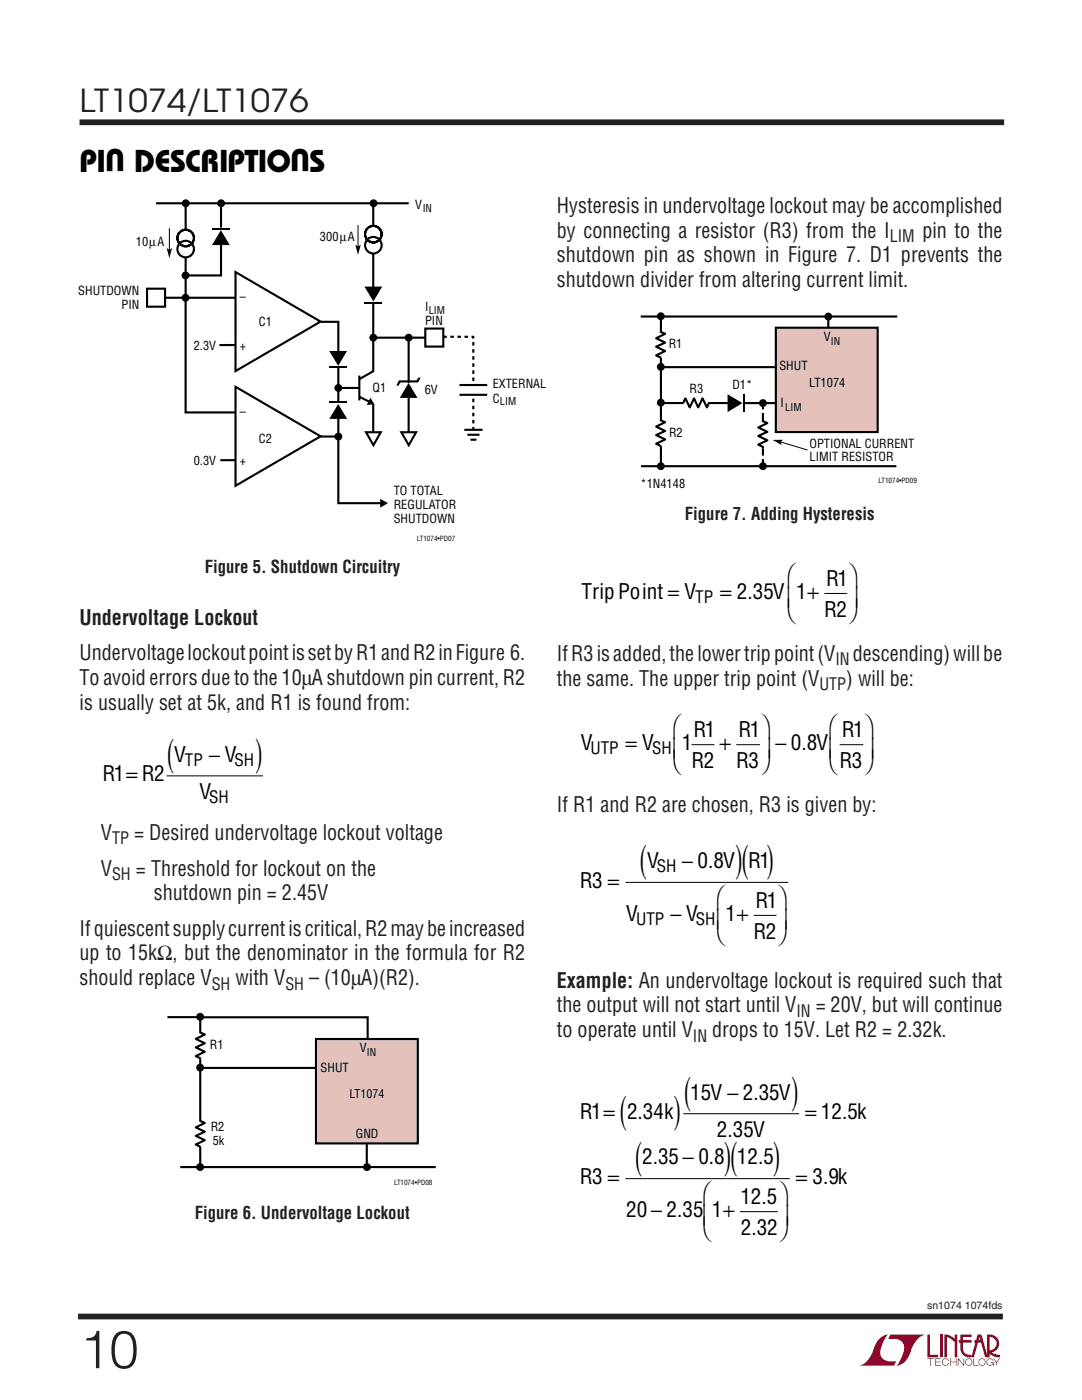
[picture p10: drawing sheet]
<svg xmlns="http://www.w3.org/2000/svg" width="216mm" height="279mm" viewBox="0 0 216 279" stroke-linecap="round" stroke-linejoin="round" font-family="sans-serif">
<path d="M15.9 24.4h184.5M15.6 262.7h184.5" fill="none" stroke="#221f1f" stroke-width="1.1" stroke-linecap="butt"/>
<g fill="#900027">
<path d="M185.1 266.3h.5v4.1h1.6v.5h-2.1z"/>
<path d="M175.7 266.9l1-.5 .5-.1-.1 .1a6.3 6.3 0 0 0-1.4 4.1 2.58 2.58 0 0 0 3.1 1.2l-.4 .9-7-.1a4.9 4.9 0 0 0 3.1-3.8l.4-.7z"/>
<path d="M177.7 266.3h7a4.9 4.9 0 0 0-3.1 3.8 3.3 3.3 0 0 1-2.7 2.5v-.1a6.3 6.3 0 0 0 1.5-4.1 2.58 2.58 0 0 0-3.2-1.2z"/>
<path d="M187.5 266.3h.5v4.6h-.5z"/>
<path d="M188.4 266.3l1.1 .2 1 .7v-.9h.5v4.6h-.5v-3.1l-1.6-.9v4h-.5z"/>
<path d="M185 271.1h1.3v.1h-.6v1.4h-.1v-1.4h-.6z"/>
<path d="M186.6 271.1h1.1v.1h-1v.5h1v.2h-1v.5h1.1v.2h-1.2z"/>
<path d="M189.6 271.1h.1v.6h1v-.6h.2v1.5h-.2v-.7h-1v.7h-.1z"/>
<path d="M191.1 271.1h.2l1 1.3v-1.3h.1v1.5l-1.2-1.3v1.3h-.1z"/>
<path d="M194.2 271.1h.2v1.3h.9v.2h-1.1z"/>
<path d="M198.2 271.1h.1l.5 .7 .6-.7h.1l-.6 .9v.6h-.1v-.7z"/>
<path d="M191.6 266.3h2.3v.5h-1.8v.7h1.8v.5h-1.8v1.1a1.32 1.32 0 0 0 1.7 1.3v.5l1.3-4.6h.7l1.2 4.1v-4.1a1.85 1.85 0 0 1 2.3 1.4 1.85 1.85 0 0 1-1.4 2.2l.7 .4 .9 .1v.5l-1.1-.2-1.1-.6v-.6a1.35 1.35 0 0 0 1.5-1.2 1.35 1.35 0 0 0-1.3-1.5v4.1h-.9l-.8-2.9h-1.4v-.5h1.2l-.1-.7-1.2 4.1a2.06 2.06 0 0 1-2.6-1.3l-.1-1.6h-.3v-.5h.3z"/>
<path d="M192.8 271.3a.72 .72 0 0 1 1.1 .1 .72 .72 0 0 1-.4 1.1 .72 .72 0 0 1-.9-.7h.1a.59 .59 0 0 0 .9 .5 .59 .59 0 0 0 .1-.9 .59 .59 0 0 0-.9 .2l-.1 .2h-.1z"/>
<path d="M195.4 271.3a.72 .72 0 0 1 1.2 .1 .72 .72 0 0 1-.4 1.1 .72 .72 0 0 1-1-.7h.2a.59 .59 0 0 0 .8 .5 .59 .59 0 0 0 .2-.9 .59 .59 0 0 0-1 .2v.2h-.2z"/>
<path d="M197 271.3a.72 .72 0 0 1 1.2 .3h-.1a.59 .59 0 0 0-.9-.2 .59 .59 0 0 0 .1 .9 .59 .59 0 0 0 .8-.3h-.5v-.2h.7v.8h-.2v-.3a.73 .73 0 0 1-1 .1 .73 .73 0 0 1-.1-1.1z"/>
<path d="M188.1 271.3a.71 .71 0 0 1 1.3 .3h-.2a.59 .59 0 0 0-.9-.3 .59 .59 0 0 0 0 1 .59 .59 0 0 0 .9-.3h.1a.73 .73 0 0 1-1 .4 .73 .73 0 0 1-.2-1.1z"/>
</g>
<path d="M33.8 45.5v4.3M71.4 44.9v4.3M33.2 154.8h19.3" fill="none" stroke="#000" stroke-width=".2"/>
<g fill="none" stroke="#000" stroke-width=".42">
<path d="M31.1 40.6h43.4v4.5M32.9 59.4h4.1M37 59.4v22.9h10M37 40.6v5.2M37 51.4v8h10M47 54.3l17 9.9-17 9.9zM74.5 50.6v7.5M43.8 68.9h3.2M47 77.2l17 9.9-17 9.9zM64 64.2h3.5v7.2M67.5 73.4v4M71.7 79.2l2.2 1.1"/>
<path d="M71.7 75v4.9M74.5 60.6v13.5l-2.9 1.6M44 91.8h3M74.5 80.6v5.5"/>
<circle cx="37" cy="47.5" r="1.65"/>
<circle cx="37" cy="49.7" r="1.65"/>
<circle cx="74.5" cy="46.7" r="1.65"/>
<circle cx="74.5" cy="48.9" r="1.65"/>
</g>
<g fill="#000">
<path d="M33.3 49.5l.5 .3 .5-.3-.5 2zM70.9 48.8l.5 .4 .6-.4-.6 2zM72.7 57.2h3.6l-1.8 3z"/>
<circle cx="44.1" cy="40.6" r=".79"/>
<circle cx="67.5" cy="87.1" r=".79"/>
</g>
<path d="M73.9 79.7l.5 .8-.9 .1z" fill="#000" stroke="#000" stroke-width=".35"/>
<path d="M72.7 60.5h3.6" fill="none" stroke="#000" stroke-width=".4"/>
<path d="M29.3 57.6h3.6v3.6h-3.6z" fill="#fff" stroke="#000" stroke-width=".42"/>
<path d="M65.7 70h3.5l-1.7 3zM81.5 76.4l1.8 3h-3.5zM67.5 80.6l1.8 3h-3.6z" fill="#000"/>
<path d="M65.7 73.3h3.6M65.7 80.3h3.6" fill="none" stroke="#000" stroke-width=".4"/>
<path d="M83.9 75l-.6 1.1h-3.6l-.5 1.1" fill="none" stroke="#000" stroke-width=".42"/>
<path d="M78.7 77.3h1.1M83.3 75h1.1" fill="none" stroke="#fff" stroke-width=".71" stroke-linecap="butt"/>
<path d="M84.9 65.6h3.6v3.6h-3.6z" fill="#fff" stroke="#000" stroke-width=".42"/>
<path d="M44.1 48.9v6.1h-7.1M44.1 40.6v4.8M74.5 40.6h7.1M71.7 77.4h-4.2v3M74.5 67.4h7v9M81.5 79.4v6.8M81.5 67.4h3.4M67.5 82.8v4.3h-3.5M67.5 87.1v13.3h9.4" fill="none" stroke="#000" stroke-width=".42"/>
<g fill="#000">
<path d="M44.1 45.9l1.8 3h-3.6z"/>
<circle cx="37" cy="59.4" r=".79"/>
<circle cx="37" cy="55" r=".79"/>
<circle cx="67.5" cy="77.4" r=".79"/>
<circle cx="74.5" cy="67.4" r=".79"/>
<circle cx="81.5" cy="67.4" r=".79"/>
</g>
<path d="M42.3 45.6h3.6" fill="none" stroke="#000" stroke-width=".4"/>
<g fill="#fff" stroke="#000" stroke-width=".42">
<path d="M80.1 86.3h2.9l-1.4 2.5z"/>
<path d="M73 86.3h3l-1.5 2.5z"/>
</g>
<g fill="#000">
<path d="M75.9 99.5l1.5 .9-1.5 .9z"/>
<circle cx="37.1" cy="40.6" r=".79"/>
<circle cx="74.5" cy="40.6" r=".79"/>
<circle cx="39.9" cy="202.9" r=".79"/>
<circle cx="39.9" cy="213.1" r=".79"/>
<circle cx="39.9" cy="232.9" r=".79"/>
<circle cx="73.2" cy="232.9" r=".79"/>
</g>
<path d="M88.5 67.2h5.9v18.6" fill="none" stroke="#000" stroke-width=".42" stroke-dasharray=".7 .7" stroke-linecap="butt"/>
<path d="M94.5 76.9v1.9" fill="none" stroke="#fff" stroke-width=".71" stroke-linecap="butt"/>
<path d="M91.7 76.8h5.5M91.7 78.8h5.5M92.6 85.8h3.7M93.3 86.8h2.4M93.9 87.8h1.2M33.4 203h6.5M40 206.1v-3.1h33.4v4.2M40 211.3v12.4M40 213.1h23M36 232.9h50.9M40 228.9v4.1M73.2 228.2v4.7" fill="none" stroke="#000" stroke-width=".42"/>
<path d="M94.5 85.8v2.2" fill="none" stroke="#fff" stroke-width=".97" stroke-linecap="butt"/>
<path d="M63.1 207.4h20.3v20.8h-20.3z" fill="#e5c1bc"/>
<path d="M127.9 63.2h51.1M132 73.3h22.8M165.3 63.2v2.2M148.5 80.5h6.3M39.8 206l1.1 .5-1.8 .8 1.8 .9-1.8 .8 1.8 .9-1.8 .9 .9 .4M63.1 207.4h20.3v20.8h-20.3zM39.8 223.7l1.1 .4-1.8 .9 1.8 .9-1.8 .8 1.8 .9-1.8 .8 .9 .5" fill="none" stroke="#000" stroke-width=".42"/>
<path d="M40 206.2v4.9M40 223.9v4.8" fill="none" stroke="#fff" stroke-width=".71" stroke-linecap="butt"/>
<path d="M154.8 65.4h20.3v20.8h-20.3z" fill="#e5c1bc"/>
<path d="M131.7 66.2l1 .4-1.8 .9 1.8 .9-1.8 .8 1.8 .9-1.8 .8 1 .5M131.9 63.2v3.1M131.9 71.4v12.5M154.8 65.4h20.3v20.8h-20.3zM127.9 93h51M131.7 83.8l1 .5-1.8 .8 1.8 .9-1.8 .8 1.8 .9-1.8 .9 1 .4v4.1M131.9 80.4h4.4M141.5 80.3l-.4 1-.9-1.8-.9 1.8-.8-1.8-.9 1.8-.8-1.8-.5 1M141.5 80.4h3.9M152.1 84l1 .4-1.8 .9 1.8 .9-1.8 .8 1.8 .9-1.8 .8 1 .5M152.2 83.8v.6M152.2 88.8v.8" fill="none" stroke="#000" stroke-width=".42"/>
<g fill="#000">
<path d="M145.2 78.7l3 1.8-3 1.7zM154.2 87.8h2l-.4 .4 .2 .6z"/>
<circle cx="131.9" cy="63.1" r=".79"/>
<circle cx="131.9" cy="73.2" r=".79"/>
<circle cx="165.3" cy="63.2" r=".79"/>
<circle cx="131.9" cy="80.4" r=".79"/>
<circle cx="131.9" cy="93" r=".79"/>
<circle cx="152.2" cy="80.4" r=".79"/>
<circle cx="152.2" cy="93" r=".79"/>
</g>
<path d="M148.5 78.7v3.5" fill="none" stroke="#000" stroke-width=".4"/>
<path d="M152.2 93v-3.4M152.2 83.8v-3.2" fill="none" stroke="#000" stroke-width=".42" stroke-dasharray="1.4 .7 1.4 .7 1.4 .7" stroke-linecap="butt"/>
<path d="M155.8 88.2l5.3 1.6M164.5 118.4h4.5M138 148.6h4.6M146.9 148.6h4.8M167.5 148.6h4.8M124.8 176.1h32.5M150.4 182.7h4.5M124.8 235.2h32.8M136.4 222.3h23.1M147.6 241.8h7.6" fill="none" stroke="#000" stroke-width=".2"/>
<path d="M131.8 66.4v4.8M131.8 84v4.9M136.5 80.4h4.8M152.2 84.2v4.8" fill="none" stroke="#fff" stroke-width=".71" stroke-linecap="butt"/>
<text font-size="10.6" fill="#221f1f" x="16" y="273">10</text>
<g font-size="8.1">
<text x="33.4" y="152.9">(</text>
<text x="51" y="152.9">)</text>
<text x="127.7" y="174.1">(</text>
<text x="146.8" y="174.1">)( )</text>
<text x="136.5" y="220.3">(</text>
<text x="157.9" y="220.3">)</text>
<text x="123.7" y="224.2">(</text>
<text x="134.5" y="224.2">)</text>
<text x="126.7" y="233.3">(</text>
<text x="144.5" y="233.3">)(</text>
<text x="154.3" y="233.3">)</text>
</g>
<text font-size="6.3" fill="#221f1f" x="15.9" y="22.4">LT1074/LT1076</text>
<g font-size="6.3">
<text x="24.9" y="29.8" transform="rotate(180 24.9 29.8)">U</text>
<text x="61.8" y="29.8" transform="rotate(180 61.8 29.8)">U</text>
<text x="15.9" y="34.3">PI</text>
<text x="26.8" y="34.3">DESCRIPTIO S</text>
</g>
<g font-size="4.2" fill="#221f1f">
<text x="111.1" y="42.5">Hysteresis in undervoltage lockout may be accomplished</text>
<text x="111.1" y="47.4">by connecting a resistor (R3) from the I</text>
<text x="184.1" y="47.4">pin to the</text>
<text x="111.1" y="52.3">shutdown pin as shown in Figure 7. D1 prevents the</text>
<text x="111.1" y="57.3">shutdown divider from altering current limit.</text>
<text x="15.9" y="124.7">Undervoltage Lockout</text>
<text x="15.9" y="131.7">Undervoltage lockout point is set by R1 and R2 in Figure 6.</text>
<text x="111.1" y="131.9">IfR3isadded,thelowertrippoint(V</text>
<text x="170.2" y="131.9">descending)willbe</text>
<text x="15.9" y="136.7">To avoid errors due to the 10µA shutdown pin current, R2</text>
<text x="111.1" y="136.9">the same. The upper trip point (V</text>
<text x="168.9" y="136.9">) will be:</text>
<text x="15.9" y="141.6">is usually set at 5k, and R1 is found from:</text>
<text x="20.1" y="167.7">V</text>
<text x="26.7" y="167.7">= Desired undervoltage lockout voltage</text>
<text x="111.1" y="162.1">If R1 and R2 are chosen, R3 is given by:</text>
<text x="20.1" y="174.8">V</text>
<text x="27.1" y="174.8">= Threshold for lockout on the</text>
<text x="30.7" y="179.7">shutdown pin = 2.45V</text>
<text x="15.9" y="186.7">If quiescent supply current is critical, R2 may be increased</text>
<text x="15.9" y="191.7">up to 15kΩ, but the denominator in the formula for R2</text>
<text x="15.9" y="196.6">should replace V</text>
<text x="47" y="196.6">with V</text>
<text x="61.7" y="196.6">– (10µA)(R2).</text>
<text x="111.1" y="197.1">Example: An undervoltage lockout is required such that</text>
<text x="111.1" y="202.1">the output will not start until V</text>
<text x="162.8" y="202.1">= 20V, but will continue</text>
<text x="111.1" y="207">to operate until V</text>
<text x="142.1" y="207">drops to 15V. Let R2 = 2.32k.</text>
</g>
<g font-size="4.2">
<text x="116.1" y="119.5">TripPoint = V</text>
<text x="143.7" y="119.5">= 2 35V 1+</text>
<text x="149.1" y="119.5">.</text>
<text x="157.1" y="116.2">⎛</text>
<text x="164.8" y="116.9">R1⎞</text>
<text x="157.1" y="123.4">⎝</text>
<text x="157.1" y="120.9">⎜</text>
<text x="164.5" y="123.1">R2⎠</text>
<text x="169.2" y="120.9">⎟</text>
<text x="115.9" y="149.7">V</text>
<text x="124.8" y="149.7">= V</text>
<text x="134.2" y="146.4">⎛ R1</text>
<text x="136.1" y="149.7">1</text>
<text x="143.6" y="149.7">+</text>
<text x="147.4" y="147.1">R1⎞</text>
<text x="154.7" y="149.7">− 0 8V</text>
<text x="159.9" y="149.7">.</text>
<text x="165.4" y="146.4">⎛ R1⎞</text>
<text x="20.5" y="155.9">R1= R2</text>
<text x="34.8" y="152">V</text>
<text x="41.7" y="152">− V</text>
<text x="134.2" y="153.5">⎝ R2</text>
<text x="134.2" y="151.1">⎜</text>
<text x="146.9" y="153.3">R3⎠</text>
<text x="151.8" y="151.1">⎟</text>
<text x="165.4" y="153.5">⎝R3⎠</text>
<text x="165.4" y="151.1">⎜</text>
<text x="172.4" y="151.1">⎟</text>
<text x="39.8" y="159.5">V</text>
<text x="129.1" y="173.3">V</text>
<text x="136" y="173.3">− 0 8V R1</text>
<text x="141.3" y="173.3">.</text>
<text x="115.7" y="177.2">R3 =</text>
<text x="125" y="183.8">V</text>
<text x="133.7" y="183.8">− V</text>
<text x="143" y="180.4">⎛</text>
<text x="143" y="185.2">⎜</text>
<text x="144.8" y="183.8">1+</text>
<text x="150.7" y="181.1">R1⎞</text>
<text x="155" y="185.2">⎟</text>
<text x="143" y="187.6">⎝</text>
<text x="150.4" y="187.4">R2⎠</text>
<text x="137.7" y="219.4">15V − 2 35V</text>
<text x="150.3" y="219.4">.</text>
<text x="115.7" y="223.4">R1= 2 34k</text>
<text x="127.2" y="223.4">.</text>
<text x="143.1" y="226.9">2 35V</text>
<text x="145.2" y="226.9">.</text>
<text x="160.6" y="223.4">= 12 5k</text>
<text x="168" y="223.4">.</text>
<text x="128.1" y="232.4">2 35− 0 8 12 5</text>
<text x="130.3" y="232.4">.</text>
<text x="141.5" y="232.4">.</text>
<text x="151.3" y="232.4">.</text>
<text x="115.7" y="236.3">R3 =</text>
<text x="140.2" y="239.6">⎛</text>
<text x="158.8" y="236.3">= 3 9k</text>
<text x="164.2" y="236.3">.</text>
<text x="125" y="242.9">20− 2 35 1+</text>
<text x="135.1" y="242.9">.</text>
<text x="140.2" y="244.3">⎜</text>
<text x="147.7" y="240.2">12 5⎞</text>
<text x="152" y="240.2">.</text>
<text x="155.3" y="244.3">⎟</text>
<text x="140.2" y="246.7">⎝</text>
<text x="147.8" y="246.5">2 32⎠</text>
<text x="149.9" y="246.5">.</text>
</g>
<g font-size="3.5" fill="#221f1f">
<text x="136.7" y="103.8">Figure 7. Adding Hysteresis</text>
<text x="40.9" y="114.4">Figure 5. Shutdown Circuitry</text>
<text x="38.9" y="243.2">Figure 6. Undervoltage Lockout</text>
</g>
<g font-size="3.4" fill="#221f1f">
<text x="177.5" y="48.3">LIM</text>
<text x="163.5" y="137.7">UTP</text>
<text x="166.7" y="132.8">IN</text>
<text x="22.4" y="168.5">TP</text>
<text x="22.4" y="175.6">SH</text>
<text x="42.2" y="197.5">SH</text>
<text x="56.9" y="197.5">SH</text>
<text x="158.9" y="202.9">IN</text>
<text x="138.3" y="207.9">IN</text>
</g>
<g font-size="3.4">
<text x="138.7" y="120.4">TP</text>
<text x="36.9" y="152.8">TP</text>
<text x="46.8" y="152.8">SH</text>
<text x="117.8" y="150.6">UTP</text>
<text x="130.1" y="150.6">SH</text>
<text x="41.7" y="160.3">SH</text>
<text x="131.1" y="174.1">SH</text>
<text x="126.9" y="184.6">UTP</text>
<text x="138.8" y="184.6">SH</text>
</g>
<g font-size="2.5">
<text x="82.8" y="41.7">V</text>
<text x="27.1" y="49.2">10µA</text>
<text x="63.8" y="48.1">300µA</text>
<text x="15.6" y="58.8">SHUTDOWN</text>
<text x="24.2" y="61.7">PIN</text>
<text x="47.8" y="60.1">–</text>
<text x="51.7" y="65">C1</text>
<text x="84.8" y="62">I</text>
<text x="84.8" y="64.8">PIN</text>
<text x="38.7" y="69.8">2.3V</text>
<text x="47.8" y="69.8">+</text>
<text x="133.4" y="69.5">R1</text>
<text x="164.4" y="68.1">V</text>
<text x="98.3" y="77.5">EXTERNAL</text>
<text x="146.1" y="77.7">D1*</text>
<text x="155.5" y="73.9">SHUT</text>
<text x="161.5" y="77.2">LT1074</text>
<text x="47.8" y="83">–</text>
<text x="74.3" y="78.3">Q1</text>
<text x="84.7" y="78.7">6V</text>
<text x="98.3" y="80.3">C</text>
<text x="137.6" y="78.4">R3</text>
<text x="155.8" y="81.3">I</text>
<text x="51.7" y="88.3">C2</text>
<text x="133.5" y="87.2">R2</text>
<text x="161.5" y="89.5">OPTIONAL CURRENT</text>
<text x="38.7" y="92.7">0.3V</text>
<text x="47.8" y="92.7">+</text>
<text x="161.5" y="91.9">LIMIT RESISTOR</text>
<text x="78.6" y="98.8">TO TOTAL</text>
<text x="78.6" y="101.6">REGULATOR</text>
<text x="127.8" y="97.4">*1N4148</text>
<text x="78.6" y="104.5">SHUTDOWN</text>
<text x="41.9" y="209.4">R1</text>
<text x="71.8" y="210">V</text>
<text x="64" y="214">SHUT</text>
<text x="42" y="225.8">R2</text>
<text x="71" y="227.2">GND</text>
<text x="42.5" y="228.6">5k</text>
</g>
<text font-size="2.4" x="69.7" y="219.1">LT1074</text>
<g font-size="2.1">
<text x="84.3" y="42.3">IN</text>
<text x="85.5" y="62.6">LIM</text>
<text x="165.8" y="68.8">IN</text>
<text x="99.7" y="80.9">LIM</text>
<text x="156.7" y="82">LIM</text>
<text x="73.2" y="210.7">IN</text>
</g>
<text font-size="2.1" fill="#221f1f" x="185" y="261.3">sn1074 1074fds</text>
<g font-size="1.4">
<text x="175.3" y="96.4">LT1074•PD09</text>
<text x="83.2" y="108.1">LT1074•PD07</text>
<text x="78.6" y="236.6">LT1074•PD08</text>
</g>
</svg>
